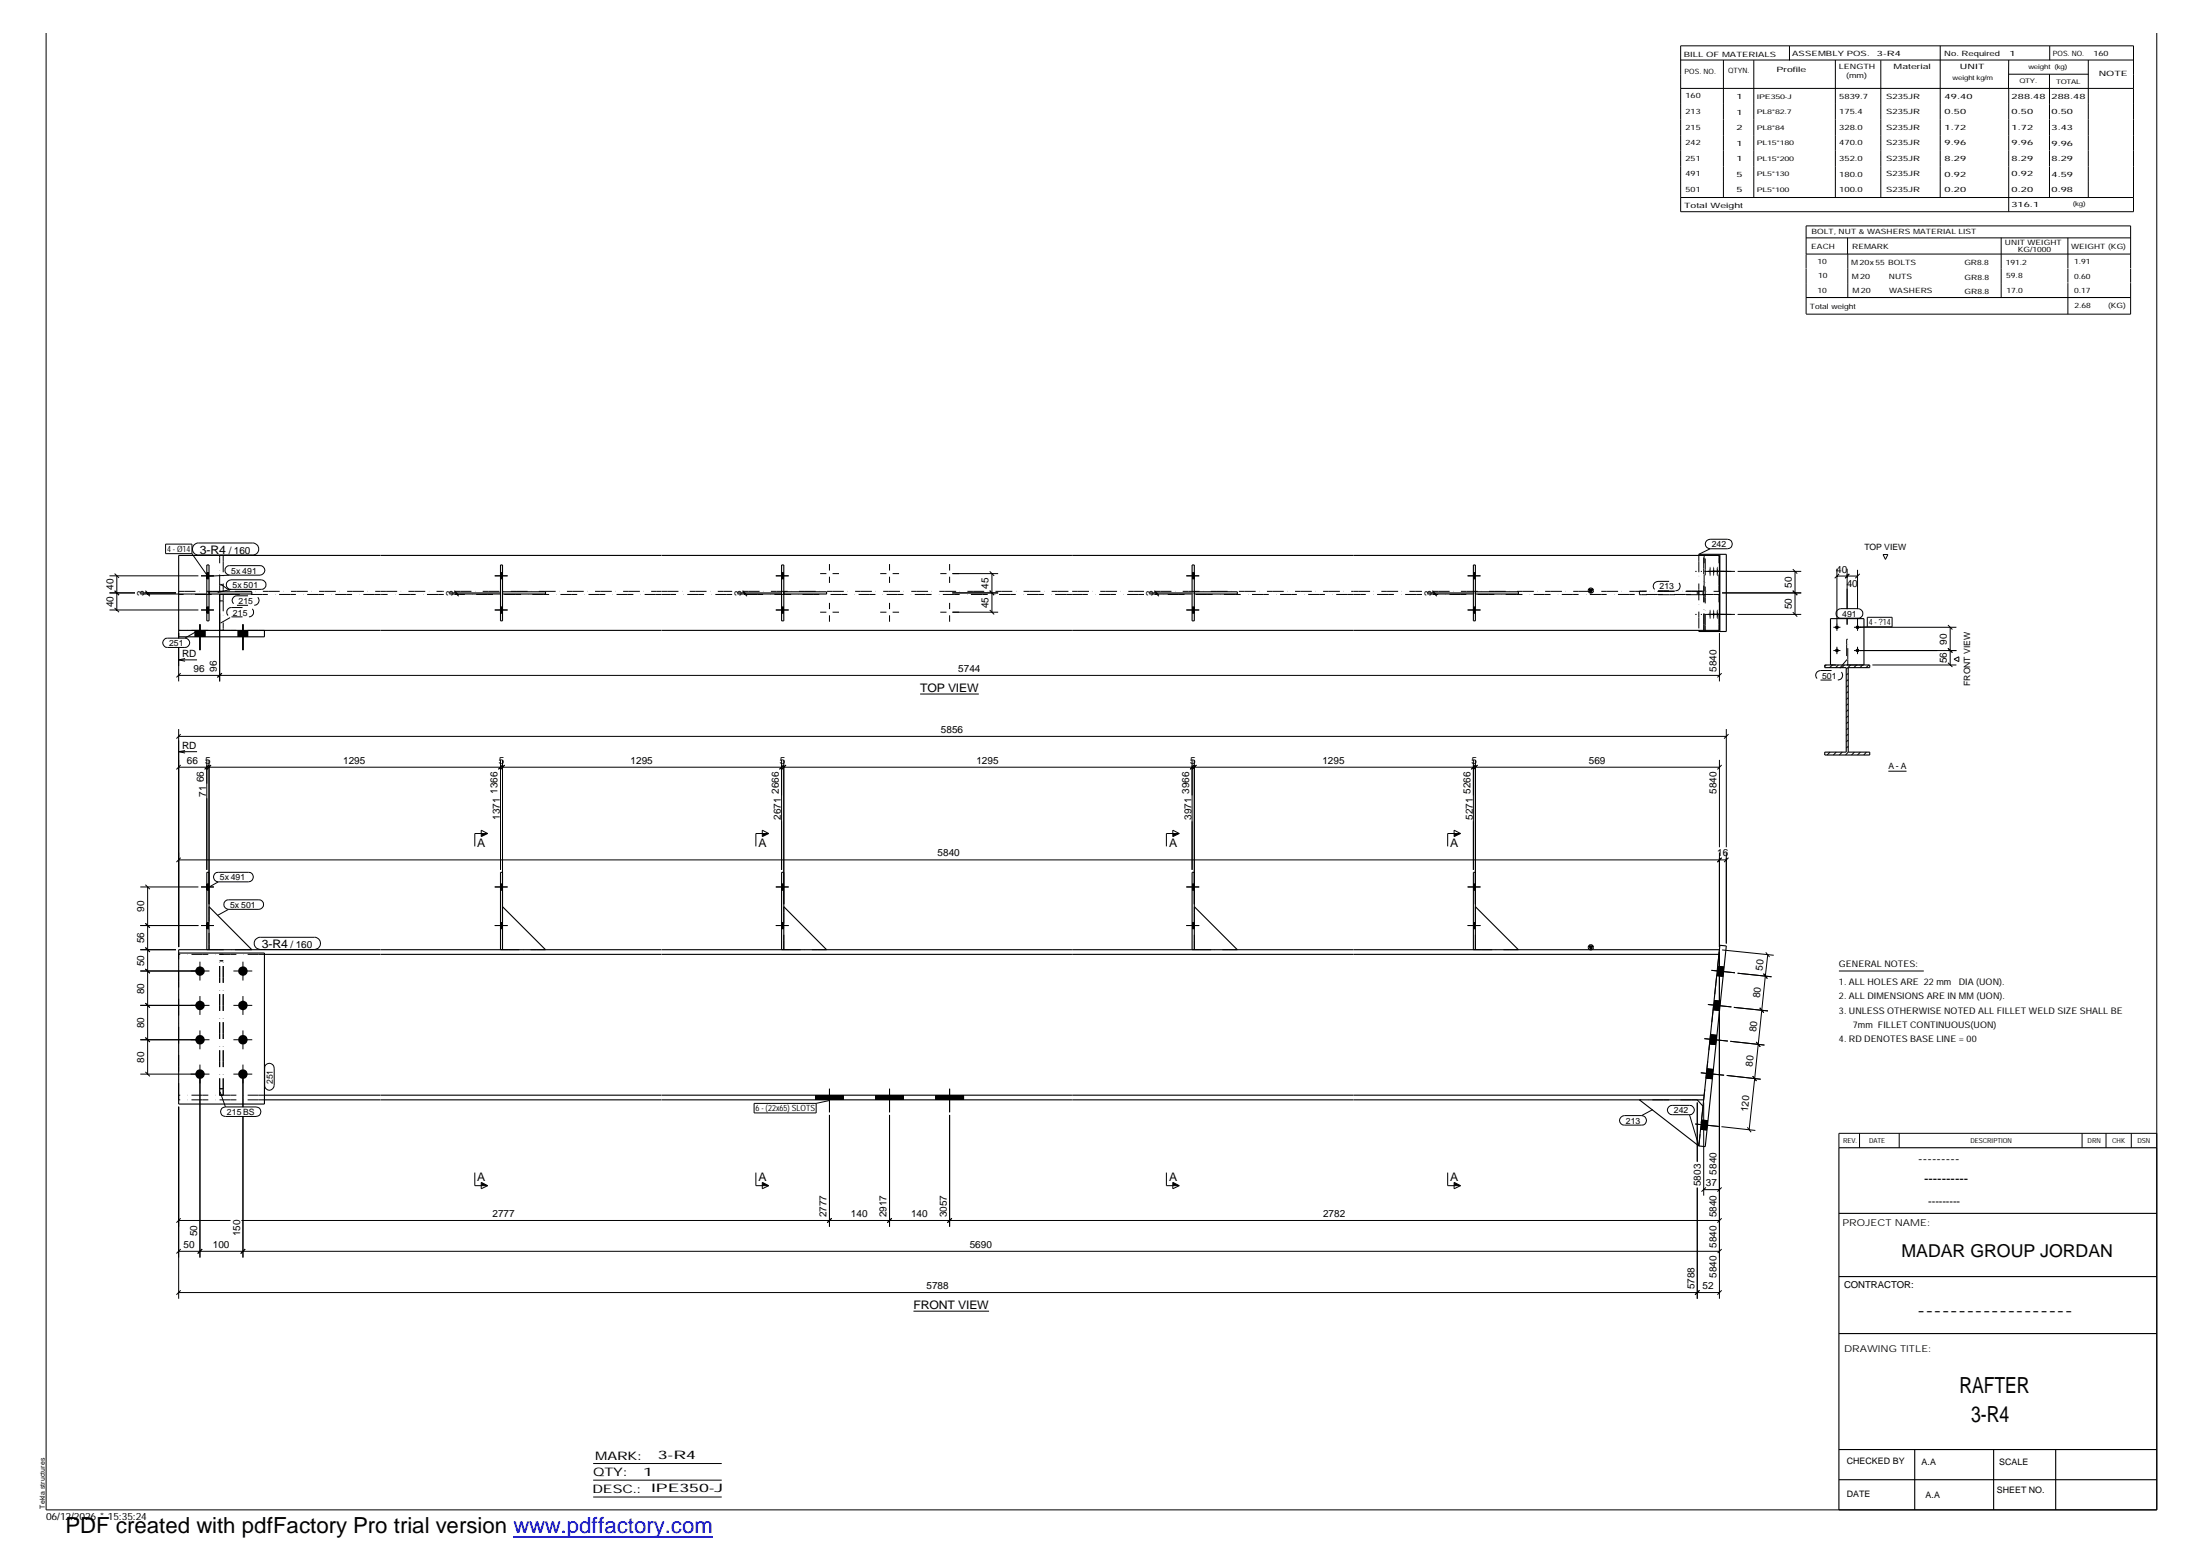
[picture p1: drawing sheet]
<svg xmlns="http://www.w3.org/2000/svg" width="420mm" height="297mm" viewBox="0 0 420 297" stroke-linecap="round" stroke-linejoin="round" font-family="sans-serif">
<g fill="none" stroke="#000" stroke-width=".19">
<path d="M321 8.7h86.5v31.7h-86.5zM321 11.5h86.5M321 16.9h86.5M329.1 11.5v26.2M334.9 11.5v26.2M341.8 8.8v2.7M350.5 11.5v26.2M359.2 11.5v26.2M370.5 8.7v29M383.6 11.5v5.4M383.6 14.2h15.3M383.6 16.9v23.5"/>
<path d="M391.4 14.2v23.5M391.5 8.8v2.7M398.8 11.5v26.2M411.9 6.3v281.9h-403.1v-281.9M321 37.7h86.5M344.9 48.5h62M344.9 45.4h62M344.9 56.8h62M352.8 45.4v3.1M352.9 48.5v8.3M382.2 45.4v11.4M394.9 45.4v5.8"/>
<path d="M394.9 51.3v2.7M394.9 54v6M406.9 51.2v-8.1h-62v16.8M406.9 51.3v2.7M406.9 54v6h-62M20.9 109.9h17M20.9 116.4h17M20.9 113.2h4.9M21.9 116.1l.8 .8M21.9 112.8l.8 .8M21.9 109.5l.8 .8M22.3 109.9v6.5"/>
<path d="M26.8 113.2h6.8M26.8 113.4h12.6M27.8 113l.8 .8M27.8 112.8l.8 .8M28.2 113.2v.2M31.6 103.9h5.1v1.8h-5.1zM36.7 105.7l2.9 4.2M37.1 104l.6-.3h10.6a1.14 1.14 0 0 1 1.1 1.1 1.14 1.14 0 0 1-1.1 1.1h-10.4a1.13 1.13 0 0 1-1.1-.7 1.13 1.13 0 0 1 .3-1.2zM38.2 119.2v4.9M38.4 109.9h2.5M38.4 116.4h2.5M39.5 109.3h.4"/>
<path d="M39.5 110.5h.4M39.5 115.9h.4M39.5 117h.4M42 113.4v16.7M43.2 108.2l.7-.2h5.8a.91 .91 0 0 1 .9 .9 .91 .91 0 0 1-.9 .9h-5.8a.92 .92 0 0 1-.9-.6 .92 .92 0 0 1 .2-1zM43.5 111l.6-.3h5.8a.91 .91 0 0 1 .9 .9 .91 .91 0 0 1-.9 .9h-5.8a.88 .88 0 0 1-.8-.5 .88 .88 0 0 1 .2-1zM43.9 109.8l-4.3 .2M44.1 112.5l-2.5 .6M46.4 119.2v4.9M85.8 113.2h9.7M85.8 113.4h9.7M86.8 113l.8 .8"/>
<path d="M86.8 112.8l.8 .8M87.2 113.2v.2M94.5 109.9h2.4M94.5 116.4h2.4M95.6 109.3h.4M95.6 110.5h.4M95.6 115.9h.4M95.6 117h.4M140.8 113.2h8.4M140.8 113.4h8.4M141.8 113l.9 .8M141.8 112.8l.9 .8"/>
<path d="M142.2 113.2v.2M148.2 109.9h2.4M148.2 116.4h2.4M149.3 109.3h.4M149.3 110.5h.4M149.3 115.9h.4M149.3 117h.4M156.6 109.5h1.2M156.6 116.9h1.2M158.4 107.7v1.2M158.4 110.1v1.2M158.4 115.1v1.2"/>
<path d="M158.4 117.5v1.2M159 109.5h1.2M159 116.9h1.2M168.1 109.5h1.2M168.1 116.9h1.2M169.9 107.7v1.2M169.9 110.1v1.2M169.9 115.1v1.2M169.9 117.5v1.2M170.5 109.5h1.2M170.5 116.9h1.2M179.6 109.5h1.2"/>
<path d="M179.6 116.9h1.2M181.4 107.7v1.2M181.4 110.1v1.2M181.4 115.1v1.2M181.4 117.5v1.2M181.9 109.5h8.7M181.9 116.9h8.7M181.9 113.2h8.7M189 116.4l.9 .9M189 112.8l.9 .8M189 109.1l.9 .8M189.4 109.5v7.4"/>
<path d="M219.5 113.2h8.1M219.5 113.4h8.1M220.5 113l.8 .8M220.5 112.8l.8 .8M220.9 113.2v.2M226.6 109.9h2.4M226.6 116.4h2.4M227.7 109.3h.4M227.7 110.5h.4M227.7 115.9h.4M227.7 117h.4M272.6 113.2h8.7"/>
<path d="M272.6 113.4h8.7M273.6 113l.8 .8M273.6 112.8l.8 .8M274 113.2v.2M280.3 109.9h2.4M280.3 116.4h2.4M281.4 109.3h.4M281.4 110.5h.4M281.4 115.9h.4M281.4 117h.4M325.5 117.3h5.8M325.5 109.1h5.8"/>
<path d="M326 103.2l.6-.3h3.3a.91 .91 0 0 1 .9 1 .91 .91 0 0 1-.9 .9h-3.3a.91 .91 0 0 1-.9-.6 .91 .91 0 0 1 .3-1zM326.6 104.8l-2.2 1M328.9 113.2h15.1M331.9 117.3h12.1M331.9 109.1h12.1M342.4 116.9l.8 .8M342.4 112.8l.8 .8M342.4 108.7l.8 .8M342.8 109.1v8.2M350.1 119.7h1.4M350.8 108.6v11.8M350.8 110h4"/>
<path d="M350.9 116.5l.6-.3h3.4a.91 .91 0 0 1 .9 .9 .91 .91 0 0 1-.9 .9h-3.4a.88 .88 0 0 1-.8-.5 .88 .88 0 0 1 .2-1zM351.2 109.5l-.8 .9M352.8 108.6v7.7M352.8 118v1.2M353.2 109.5l-.8 .9M354.1 119.7h19.5M354.8 108.8v7.5M354.8 118v2.4M355.2 109.5l-.9 .9M356.6 117.8h4.8v1.9h-4.8zM356.6 119.7h-1.8M359.6 105.9h1l-.5 .9z"/>
<path d="M372 119.3l.9 .9M372.4 119.7v7.2M31.4 122.1l.2-.2 .4-.1h3.3a.89 .89 0 0 1 .9 .9 .89 .89 0 0 1-.9 .9h-3.3a.88 .88 0 0 1-.8-.5 .88 .88 0 0 1 .2-1zM34.1 120.8v1.1M34.1 123.6v6.5M34.1 139.2v41.6M34.1 128.9h294.3M34.1 126l1.2 .2M34.1 126h3.5M34.5 128.5l-.8 .8M35.3 125.7l-1.2 .3M37.3 120.3v1.3"/>
<path d="M37.4 120.6l-2.1 1.2M39.1 120.3v1.3M42.4 128.5l-.9 .8M45.5 120.3v1.3M47.3 120.3v1.3M175.7 132.5h11.2M328.4 120.8v9.3M328.8 128.5l-.8 .8M329.7 139.2v22.5M348.8 126.9l-.3 .3M350 126.9l-.6 .6M350.1 124.2h1.4"/>
<path d="M350.8 123.5v1.4M351.1 126.9l-.5 .6M352.3 126.9l-.6 .6M353 139l-.4 .3M353 137.8l-.4 .4M353 136.7l-.4 .3M353 135.5l-.4 .4M353 134.4l-.4 .3M353 133.2l-.4 .3M353 132l-.4 .4M353 130.9l-.4 .3M353 129.7l-.4 .4"/>
<path d="M353 128.6l-.4 .3M353.4 126.9l-.8 .8M354.1 124.2h19.5M354.6 126.9l-.6 .6M354.8 123.5v1.4M355.7 126.9l-.5 .6M356.9 126.9l-.5 .6M357.6 126.9h16M372 126.5l.9 .8M372 123.8l.9 .8M373.2 125.8l.9-.4v.9zM34.1 140.6h295.6"/>
<path d="M34.1 146.5h294.3M34.1 143.5l1.2 .2M34.1 143.5h3.5M34.5 140.2l-.8 .8M34.5 146l-.8 .9M35.3 143.3l-1.2 .2M39.5 145.1v21M39.9 146l-.8 .9M39.9 145.1v27.5M40.3 146l-.8 .9 .8-.8M91.9 158.5l1.2 .6-1.2 .6zM93.1 159.1h-2.4v2.5"/>
<path d="M95.6 145.1v21M96 145.1v27.5M96 146l-.8 .9M96.4 146l-.8 .9 .8-.8M145.6 158.5l1.2 .6-1.2 .6zM146.8 159.1h-2.4v2.5M149.3 145.1v21M149.7 146l-.9 .9M149.7 145.1v27.5M150.1 146l-.8 .9M224 158.5l1.2 .6-1.2 .6zM225.2 159.1h-2.4v2.5"/>
<path d="M227.7 145.1v21M228 146.1l-.7 .8M228.1 146l-.8 .8M228.1 145.1v27.5M228.5 146l-.8 .9M277.7 158.5l1.2 .6-1.2 .6zM278.9 159.1h-2.4v2.5M281.4 145.1v21M281.8 145.1v27.5M281.8 146l-.8 .9M282.2 146l-.8 .9 .8-.8M328.4 145.1v16.6"/>
<path d="M328.8 146l-.8 .9M330.1 140.2l-.8 .8M349.5 143.6l-.5 .5M350.7 143.6l-.6 .5M351.8 143.6l-.5 .5M353 143.6l-.5 .5M353 142.5l-.4 .3M353 141.3l-.4 .3M353 140.2l-.4 .3M354.2 143.6l-.6 .5M355.3 143.6l-.5 .5M356.4 143.6l-.5 .5"/>
<path d="M360.6 147.2h3.5M26.8 176.7h11.1M26.8 169.3h11.1M27.8 176.3l.8 .8M27.8 168.9l.8 .8M28.2 169.3v35.7M34.1 164.2h295.6M34.5 163.7l-.8 .9M38.4 176.7h2.5M38.4 169.3h2.5M39.5 176.1h.4M39.5 177.3h.4"/>
<path d="M39.5 168.8h.4M39.5 169.9h.4M41 166.8l.7-.3h5.8a.91 .91 0 0 1 .9 .9 .91 .91 0 0 1-.9 .9h-5.8a.94 .94 0 0 1-.8-.5 .94 .94 0 0 1 .1-1zM41.7 168.3l-2.1 1.2M43 172l.6-.2h5.8a.91 .91 0 0 1 .9 .9 .91 .91 0 0 1-.9 .9h-5.8a.92 .92 0 0 1-.8-.6 .92 .92 0 0 1 .2-1zM43.6 173.6l-2 1.1M48.7 179.4l.8-.5h10.6a1.16 1.16 0 0 1 1.1 1.2 1.16 1.16 0 0 1-1.1 1.2h-10.4a1.19 1.19 0 0 1-1-1.9zM94.5 176.7h2.4M94.5 169.3h2.4M95.6 176.1h.4M95.6 177.3h.4M95.6 168.8h.4"/>
<path d="M95.6 169.9h.4M148.2 176.7h2.4M148.2 169.3h2.4M149.3 176.1h.4M149.3 177.3h.4M149.3 168.8h.4M149.3 169.9h.4M226.6 176.7h2.4M226.6 169.3h2.4M227.7 176.1h.4M227.7 177.3h.4M227.7 168.8h.4"/>
<path d="M227.7 169.9h.4M280.3 176.7h2.4M280.3 169.3h2.4M281.4 176.1h.4M281.4 177.3h.4M281.4 168.8h.4M281.4 169.9h.4M328.4 162.8v18M328.8 163.7l-.8 .9 .8-.8M329.7 162.8v17.3M330.1 163.7l-.8 .9M26.8 185.4h13.2"/>
<path d="M26.8 191.9h13.2M26.8 198.5h13.2M26.8 181.3h6.8M27.8 180.9l.8 .8M27.8 198.1l.8 .8M27.8 191.5l.8 .8M27.8 185l.8 .8M38.2 183.6v3.6M38.2 190.1v3.6M38.2 196.7v3.6M44.6 185.4h3.6M44.6 191.9h3.6"/>
<path d="M44.6 198.5h3.6M46.4 183.6v3.6M46.4 190.1v3.6M46.4 196.7v3.6M325.5 198.3l4.5 .4M326.2 191.8l4.5 .4M326.5 199.3l1.2 .1M326.7 197.5l1.2 .1M326.9 185.2l4.4 .5M327.2 192.8l1.2 .1M327.4 191l1.2 .1M327.9 186.3l1.2 .1"/>
<path d="M328.1 184.5l1.2 .1M328.4 181.8v66.1M328.9 181.3l9.9 1.1M330.5 198.8l6.5 .7M331.1 192.3l6.6 .7M331.9 185.8l6.4 .7M335.4 198.9l.8 .9M336.1 192.4l.7 .9M336.8 185.9l.7 .9M337.2 181.8l.7 .9M337.6 182.3l-3.5 33.4M351.2 185.4h16.2"/>
<path d="M26.8 205h13.2M27.8 204.6l.8 .9M34.1 211.3v36.6M38.2 203.2v36.9M42 208.4l1.1 2.9M42.4 211.6l.7-.3h5.8a.91 .91 0 0 1 .9 .9 .91 .91 0 0 1-.9 .9h-5.8a.93 .93 0 0 1-.9-.5 .93 .93 0 0 1 .2-1zM44.6 205h3.6M46.4 203.2v8.2M46.4 213.1v27M50.8 203.2a.94 .94 0 0 1 1-.1 .94 .94 0 0 1 .6 .8v3.3a.91 .91 0 0 1-.9 .9 .91 .91 0 0 1-1-.9v-3.3zM144 210.6h11.9v1.9h-11.9zM155.7 209.1v.9"/>
<path d="M158.4 207.8v4.5M158.4 212.8v21.4M158.4 210.1l-2.5 .5M161.1 209.1v.9M167.2 209.1v.9M169.9 207.8v4.5M169.9 212.8v21.4M172.6 209.1v.9M178.7 209.1v.9M181.4 207.8v4.5M181.4 212.8v21.4M184 209.1v.9"/>
<path d="M309.6 213.3l.6-.3h3.3a.91 .91 0 0 1 1 .9 .91 .91 0 0 1-1 .9h-3.3a.88 .88 0 0 1-.8-.6 .88 .88 0 0 1 .2-.9zM315.6 211.8l-2.1 1.2M318.7 211.3l.7-.3h3.3a.89 .89 0 0 1 .9 .9 .89 .89 0 0 1-.9 .9h-3.3a.88 .88 0 0 1-.9-.5 .88 .88 0 0 1 .2-1zM322.7 212.8l1.7 6M323.8 214.6l4.5 .4M324.1 210.5v11.3M324.8 215.6l1.2 .1M324.8 204.8l4.5 .5M325 213.8l1.2 .1M325.4 210.5v17.7M325.8 205.8l1.2 .1M326 204l1.2 .2"/>
<path d="M328.8 215.1l6.4 .7M329.8 205.3l6.5 .7M333.7 215.2l.7 .9M334.7 205.4l.7 1M355.1 216.4v2.7M362.7 216.4v2.7M397.6 216.4v2.7M402.2 216.4v2.7M407 216.4v2.7M411.9 216.4h-60.7v2.7M34.1 238.9h294.3M34.1 233h9.9"/>
<path d="M34.5 238.4l-.8 .9M34.5 232.6l-.8 .8M38.6 238.4l-.8 .9M46.1 233h282.3M46.8 238.4l-.8 .9M90.7 223.8v2.5h2.4M91.9 225.7l1.2 .6-1.2 .6zM144.4 223.8v2.5h2.4M145.6 225.7l1.2 .6-1.2 .6zM158.8 232.6l-.8 .8M170.3 232.6l-.8 .8M181.8 232.6l-.9 .8"/>
<path d="M222.8 223.8v2.5h2.4M224 225.7l1.2 .6-1.2 .6zM276.5 223.8v2.5h2.4M277.7 225.7l1.2 .6-1.2 .6zM324.1 226.7v21.2M325.4 227.1h3M325.8 226.7l-.8 .8M328.8 226.7l-.8 .8M328.8 238.4l-.8 .8M328.8 232.6l-.8 .8M34.1 246.7h294.3M34.5 246.3l-.8 .9"/>
<path d="M174.5 250.3h14.4M324.6 246.3l-.9 .9M328.8 246.3l-.8 .9M113.3 279.4h24.5M113.3 282.6h24.5M113.3 285.8h24.5"/>
</g>
<g fill="#000">
<path d="M303.4 112.5h.8l-.4 .7zM91.9 159.1h1.2l-1.2 .6zM145.6 159.1h1.2l-1.2 .6zM224 159.1h1.2l-1.2 .6zM277.7 159.1h1.2l-1.2 .6zM303.4 180.6h.8l-.4 .7zM91.9 225.7l1.2 .6h-1.2zM145.6 225.7l1.2 .6h-1.2zM224 225.7l1.2 .6h-1.2zM277.7 225.7l1.2 .6h-1.2z"/>
<path d="M39.5 109.3h.4v1.2h-.4z" fill-rule="evenodd"/>
<path d="M39.5 109.3h.4v1.2h-.4z" fill-rule="evenodd"/>
<path d="M39.5 115.9h.4v1.1h-.4z" fill-rule="evenodd"/>
<path d="M39.5 115.9h.4v1.1h-.4z" fill-rule="evenodd"/>
<path d="M95.6 109.3h.4v1.2h-.4z" fill-rule="evenodd"/>
<path d="M95.6 109.3h.4v1.2h-.4z" fill-rule="evenodd"/>
<path d="M95.6 115.9h.4v1.1h-.4z" fill-rule="evenodd"/>
<path d="M95.6 115.9h.4v1.1h-.4z" fill-rule="evenodd"/>
<path d="M149.3 109.3h.4v1.2h-.4z" fill-rule="evenodd"/>
<path d="M149.3 109.3h.4v1.2h-.4z" fill-rule="evenodd"/>
<path d="M149.3 115.9h.4v1.1h-.4z" fill-rule="evenodd"/>
<path d="M149.3 115.9h.4v1.1h-.4z" fill-rule="evenodd"/>
<path d="M227.7 109.3h.4v1.2h-.4z" fill-rule="evenodd"/>
<path d="M227.7 109.3h.4v1.2h-.4z" fill-rule="evenodd"/>
<path d="M227.7 115.9h.4v1.1h-.4z" fill-rule="evenodd"/>
<path d="M227.7 115.9h.4v1.1h-.4z" fill-rule="evenodd"/>
<path d="M281.4 109.3h.4v1.2h-.4z" fill-rule="evenodd"/>
<path d="M281.4 109.3h.4v1.2h-.4z" fill-rule="evenodd"/>
<path d="M281.4 115.9h.4v1.1h-.4z" fill-rule="evenodd"/>
<path d="M281.4 115.9h.4v1.1h-.4z" fill-rule="evenodd"/>
<path d="M326.6 116.4l.1 .3-.1 1.5-.1-.6z" fill-rule="evenodd"/>
<path d="M326.6 108.2l.1 .2-.1 1.6-.1-.6z" fill-rule="evenodd"/>
<path d="M327.3 116.4l.1 .7-.1 1.1a1.71 1.71 0 0 1-.1-1.5z" fill-rule="evenodd"/>
<path d="M327.3 108.2l.1 .7-.1 1.1-.1-.8z" fill-rule="evenodd"/>
<path d="M328 116.4l.1 .6-.1 1.2-.1-.3z" fill-rule="evenodd"/>
<path d="M328 108.2l.1 .5-.1 1.3z" fill-rule="evenodd"/>
<path d="M37.3 120.3h1.8v1.3h-1.8z" fill-rule="evenodd"/>
<path d="M37.3 120.3h1.8v1.3h-1.8z" fill-rule="evenodd"/>
<path d="M37.3 120.3h1.8v1.3h-1.8z" fill-rule="evenodd"/>
<path d="M37.3 120.3h1.8v1.3h-1.8z" fill-rule="evenodd"/>
<path d="M45.5 120.3h1.8v1.3h-1.8z" fill-rule="evenodd"/>
<path d="M45.5 120.3h1.8v1.3h-1.8z" fill-rule="evenodd"/>
<path d="M45.5 120.3h1.8v1.3h-1.8z" fill-rule="evenodd"/>
<path d="M45.5 120.3h1.8v1.3h-1.8z" fill-rule="evenodd"/>
<path d="M350.5 124l.4-.1 .3 .1v.3l-.5 .2-.2-.2z" fill-rule="evenodd"/>
<path d="M354.4 124a.36 .36 0 0 1 .6-.1 .36 .36 0 0 1 0 .5 .36 .36 0 0 1-.6-.1z" fill-rule="evenodd"/>
<path d="M39.5 176.1h.4v1.2h-.4z" fill-rule="evenodd"/>
<path d="M39.5 168.8h.4v1.1h-.4z" fill-rule="evenodd"/>
<path d="M39.5 176.1h.4v1.2h-.4z" fill-rule="evenodd"/>
<path d="M39.5 168.8h.4v1.1h-.4z" fill-rule="evenodd"/>
<path d="M95.6 176.1h.4v1.2h-.4z" fill-rule="evenodd"/>
<path d="M95.6 168.8h.4v1.1h-.4z" fill-rule="evenodd"/>
<path d="M95.6 176.1h.4v1.2h-.4z" fill-rule="evenodd"/>
<path d="M95.6 168.8h.4v1.1h-.4z" fill-rule="evenodd"/>
<path d="M149.3 176.1h.4v1.2h-.4z" fill-rule="evenodd"/>
<path d="M149.3 168.8h.4v1.1h-.4z" fill-rule="evenodd"/>
<path d="M149.3 176.1h.4v1.2h-.4z" fill-rule="evenodd"/>
<path d="M149.3 168.8h.4v1.1h-.4z" fill-rule="evenodd"/>
<path d="M227.7 176.1h.4v1.2h-.4z" fill-rule="evenodd"/>
<path d="M227.7 168.8h.4v1.1h-.4z" fill-rule="evenodd"/>
<path d="M227.7 176.1h.4v1.2h-.4z" fill-rule="evenodd"/>
<path d="M227.7 168.8h.4v1.1h-.4z" fill-rule="evenodd"/>
<path d="M281.4 176.1h.4v1.2h-.4z" fill-rule="evenodd"/>
<path d="M281.4 168.8h.4v1.1h-.4z" fill-rule="evenodd"/>
<path d="M281.4 176.1h.4v1.2h-.4z" fill-rule="evenodd"/>
<path d="M281.4 168.8h.4v1.1h-.4z" fill-rule="evenodd"/>
<path d="M326.7 197.5l1.2 .1-.2 1.8-1.2-.1z" fill-rule="evenodd"/>
<path d="M326.7 197.5l1.2 .1-.2 1.8-1.2-.1z" fill-rule="evenodd"/>
<path d="M327.4 191l1.2 .1-.2 1.8-1.2-.1z" fill-rule="evenodd"/>
<path d="M327.4 191l1.2 .1-.2 1.8-1.2-.1z" fill-rule="evenodd"/>
<path d="M328.1 184.5l1.2 .1-.2 1.8-1.2-.1z" fill-rule="evenodd"/>
<path d="M328.1 184.5l1.2 .1-.2 1.8-1.2-.1z" fill-rule="evenodd"/>
<path d="M155.7 209.1h5.4v.9h-5.4z" fill-rule="evenodd"/>
<path d="M155.7 209.1h5.4v.9h-5.4z" fill-rule="evenodd"/>
<path d="M167.2 209.1h5.4v.9h-5.4z" fill-rule="evenodd"/>
<path d="M167.2 209.1h5.4v.9h-5.4z" fill-rule="evenodd"/>
<path d="M178.7 209.1h5.3v.9h-5.3z" fill-rule="evenodd"/>
<path d="M178.7 209.1h5.3v.9h-5.3z" fill-rule="evenodd"/>
<path d="M325 213.8l1.2 .1-.2 1.8-1.2-.1z" fill-rule="evenodd"/>
<path d="M325 213.8l1.2 .1-.2 1.8-1.2-.1z" fill-rule="evenodd"/>
<path d="M326 204l1.2 .2-.2 1.7-1.2-.1z" fill-rule="evenodd"/>
<path d="M326 204l1.2 .2-.2 1.7-1.2-.1z" fill-rule="evenodd"/>
<circle cx="350.8" cy="119.8" r=".35"/>
<circle cx="354.7" cy="119.8" r=".35"/>
<circle cx="38.2" cy="185.4" r=".89"/>
<circle cx="38.2" cy="198.5" r=".89"/>
<circle cx="38.2" cy="191.9" r=".9"/>
<circle cx="46.4" cy="185.4" r=".9"/>
<circle cx="46.4" cy="191.9" r=".9"/>
<circle cx="46.4" cy="198.5" r=".91"/>
<circle cx="38.2" cy="205.1" r=".89"/>
<circle cx="46.4" cy="205.1" r=".91"/>
</g>
<g fill="none" stroke="#000" stroke-width=".21">
<path d="M39.5 107.9h.4v10.6h-.4zM39.9 113h8.2v.4h-8.2M95.6 107.9h.4v10.6h-.4zM96 113h8.2v.4h-8.2M149.3 107.9h.4v10.6h-.4zM149.7 113h8.2v.4h-8.2M227.7 107.9h.4v10.6h-.4zM228.1 113h8.2v.4h-8.2M281.4 107.9h.4v10.6h-.4zM281.8 113h8.2v.4h-8.2M303.4 112.5h.8l-.4 .7zM324.4 106v-.2h5.3v14.8h-5.3v-.3"/>
<path d="M328.5 105.8v14.8M34.1 120.3h294.3v-14.3h-294.3v15.6h16.4v-1.3M348.5 126.9h8.6v.6h-4.1v16.1h4.1v.5h-8.6v-.5h4.1v-16.1h-4.1zM349.6 126.9v-8.8h6.4v8.8M39.9 173.1l8.2 8.2M96 173.1l8.2 8.2M149.7 173.1l8.2 8.2M228.1 173.1l8.2 8.2M281.8 173.1l8.2 8.2M39.5 181.3v-14.8h.4v14.8M50.5 182.2h277.8M95.6 181.3v-14.8h.4v14.8"/>
<path d="M149.3 181.3v-14.8h.4v14.8M227.7 181.3v-14.8h.4v14.8M281.4 181.3v-14.8h.4v14.8M303.4 180.6h.8l-.4 .7zM328.4 181.3h-294.3v29.5h16.4v-28.9h-16.4M328.5 180.5l1.2 .1-4 38.3-1.3-.1zM50.5 210h274.9M50.5 209.1h275M313.1 210l11.3 8.8M324.1 210l1.1 1.2M351.2 219.1h60.7v69.1h-60.7zM351.2 231.6h60.7"/>
<path d="M351.2 254.6h60.7M351.2 243.7h60.7M351.2 276.7h60.7M365.7 276.7v11.5M380.7 276.7v11.5M392.6 276.7v11.5M351.2 282.5h60.7"/>
<circle cx="303.8" cy="112.7" r=".49"/>
<circle cx="303.8" cy="180.8" r=".49"/>
</g>
<g fill="none" stroke="#000" stroke-width=".19" stroke-dasharray="1.1 0 2.1 .7 0 1.4" stroke-linecap="butt">
<path d="M34.1 112.9h38.5M39.9 113.4v-.4M42 113.5h.6M42 112.9v-6.9M42 106h.6M42.6 114.7h-.6M42.6 113.5v6.8M42.6 106v6.9M42.6 112.9h-.6M42.6 111.7h-.6M72.6 113.5h-38.5M72.6 112.9h12.2"/>
<path d="M84.8 113.5h-12.2M86.8 112.9h39.5M96 113.4v-.4M126.3 113.5h-39.5M126.4 112.9h13.4M139.8 113.5h-13.4M141.9 112.9h62.8M149.7 113.4v-.4M204.7 113.5h-62.8M204.8 112.9h13.7M218.5 113.5h-13.7M220.5 112.9h37.9"/>
<path d="M228.1 113.4v-.4M258.4 113.5h-37.9M258.4 112.9h13.2M271.6 113.5h-13.2M273.6 112.9h54.7M281.8 113.4v-.4M313.1 112.8v.7M324.1 113.5v-.7M324.4 106v14.3M324.4 113.5v-.7M325.2 113.5h-12.1M325.2 113.5v-.7"/>
<path d="M325.2 112.8h-12.1M325.5 112.9v-6.9M328.3 113.5h-54.7M328.3 112.9v-6.9M42 120.3v-6.8M42.6 120.3h-.6M50.5 120.3h-16.4M325.4 120.3v-14.3M325.5 120.3v-6.8M325.7 120.6v-14.8M328.3 120.3v-6.8M352.7 122v4.9"/>
<path d="M352.7 126.9h.2M352.9 122h-.2M352.9 126.9v-4.9M356 126.9h-6.4M96 173.1v8.2M149.7 173.1v8.2M228.1 173.1v8.2M281.8 173.1v8.2M39.9 181.3v-8.2M39.9 181.3h-.4M42 182.2h.6M42.6 182.2h-.6"/>
<path d="M42.6 183.4h-.6M48.1 181.3h-8.2M50.5 182.2h-16.4M96 181.3h8.2M96 181.3h-.4M149.7 181.3h8.2M149.7 181.3h-.4M228.1 181.3h8.2M228.1 181.3h-.4M281.8 181.3h8.2M281.8 181.3h-.4M328.4 181.3l-3 28.7"/>
<path d="M34.1 210v-28.1M42 209.1v-26.9M42 207.8h.6M42 209.1h.6M42.6 209.1v-26.9M42.6 209.1h-.6M50.5 210h-16.4M50.5 209.1h-16.4M324.1 210h-11M325.2 211.2l-.8 7.6"/>
</g>
<g fill="none" stroke="#000" stroke-width=".19" stroke-dasharray="2.1 2.1" stroke-linecap="butt">
<path d="M42.1 111.5l3.2 2.2M42.1 118.9l2.1-1.1M44.2 117.8h3.3M44.2 116h3.3M44.2 116a.89 .89 0 0 0-.9 .9 .89 .89 0 0 0 .9 .9M45.3 115.6h3.3M45.3 113.7h3.3M45.3 113.7a.91 .91 0 0 0-1 .9 .91 .91 0 0 0 1 1M47.5 117.8a.89 .89 0 0 0 .9-.9 .89 .89 0 0 0-.9-.9M48.6 115.6a.91 .91 0 0 0 .9-1 .91 .91 0 0 0-.9-.9M316.7 112.8h3.3M316.7 111h3.3"/>
<path d="M316.7 111a.91 .91 0 0 0-1 .9 .91 .91 0 0 0 1 .9M320 112.8a.91 .91 0 0 0 .9-.9 .91 .91 0 0 0-.9-.9M328.3 117.3h-4.5M328.3 109.1h-4.5M329.3 117.3h-4.5M329.3 109.1h-4.5M347.7 129.8h3.3M347.7 128h3.3M347.7 128a.91 .91 0 0 0-.9 .9 .91 .91 0 0 0 .9 .9M351 129.8a.91 .91 0 0 0 .9-.9 .91 .91 0 0 0-.9-.9M352.7 125.9l-1.7 2.1"/>
</g>
<path d="M98 293.3h38.2" fill="none" stroke="#00f" stroke-width=".3"/>
<g font-size="4.2">
<text x="374.2" y="265.9">RAFTER</text>
<text x="376.5" y="271.4">3-R4</text>
<text x="12.5" y="292.7">PDF created with pdfFactory Pro trial version www.pdffactory.com</text>
</g>
<text font-size="3.4" x="363.1" y="239.9">MADAR GROUP JORDAN</text>
<g font-size="2.5">
<text x="366.3" y="222.1">---------</text>
<text x="367.5" y="225.9">----------</text>
<text x="366.1" y="250.9">-------------------</text>
</g>
<g font-size="2.2">
<text x="38.2" y="105.7">3-R4</text>
<text x="175.7" y="132.1">TOP VIEW</text>
<text x="91.1" y="161.7">A</text>
<text x="144.9" y="161.7">A</text>
<text x="223.3" y="161.7">A</text>
<text x="276.9" y="161.7">A</text>
<text x="50" y="181">3-R4</text>
<text x="91.1" y="225.5">A</text>
<text x="144.9" y="225.5">A</text>
<text x="223.3" y="225.5">A</text>
<text x="276.9" y="225.5">A</text>
<text x="174.5" y="249.9">FRONT VIEW</text>
<text x="113.3" y="281.8">QTY:</text>
<text x="113.7" y="278.6">MARK:</text>
<text x="122.9" y="281.8">1</text>
<text x="125.6" y="278.6">3-R4</text>
<text x="113.2" y="285">DESC.:</text>
<text x="124.3" y="284.9">IPE350-J</text>
</g>
<text font-size="2.1" x="368.3" y="230.1">---------</text>
<g font-size="1.9">
<text x="43.7" y="105.7">/ 160</text>
<text x="21.7" y="112.6" transform="rotate(-90 21.7 112.6)">40</text>
<text x="27.6" y="113.8" transform="rotate(-90 27.6 113.8)">3</text>
<text x="86.6" y="113.8" transform="rotate(-90 86.6 113.8)">3</text>
<text x="141.6" y="113.8" transform="rotate(-90 141.6 113.8)">3</text>
<text x="188.8" y="112.4" transform="rotate(-90 188.8 112.4)">45</text>
<text x="220.3" y="113.8" transform="rotate(-90 220.3 113.8)">3</text>
<text x="273.4" y="113.8" transform="rotate(-90 273.4 113.8)">3</text>
<text x="342.2" y="112.2" transform="rotate(-90 342.2 112.2)">50</text>
<text x="350.7" y="109.3">40</text>
<text x="352.7" y="112.1">40</text>
<text x="21.7" y="115.9" transform="rotate(-90 21.7 115.9)">40</text>
<text x="188.8" y="116.1" transform="rotate(-90 188.8 116.1)">45</text>
<text x="342.2" y="116.3" transform="rotate(-90 342.2 116.3)">50</text>
<text x="34.8" y="125.4">RD</text>
<text x="371.8" y="123" transform="rotate(-90 371.8 123)">90</text>
<text x="37" y="128.3">96</text>
<text x="41.4" y="128.3" transform="rotate(-90 41.4 128.3)">96</text>
<text x="183" y="128.3">5744</text>
<text x="327.8" y="128.3" transform="rotate(-90 327.8 128.3)">5840</text>
<text x="371.8" y="126.6" transform="rotate(-90 371.8 126.6)">56</text>
<text x="34.8" y="142.9">RD</text>
<text x="179.7" y="139.9">5856</text>
<text x="35.7" y="145.8">66</text>
<text x="38.9" y="149.3" transform="rotate(-90 38.9 149.3)">66</text>
<text x="39.2" y="145.8">5</text>
<text x="65.5" y="145.8">1295</text>
<text x="95.2" y="145.8">5</text>
<text x="120.4" y="145.8">1295</text>
<text x="148.9" y="145.8">5</text>
<text x="186.5" y="145.8">1295</text>
<text x="227.3" y="145.8">5</text>
<text x="252.6" y="145.8">1295</text>
<text x="281.1" y="145.8">5</text>
<text x="303.4" y="145.8">569</text>
<text x="39.4" y="152.1" transform="rotate(-90 39.4 152.1)">71</text>
<text x="95" y="151.5" transform="rotate(-90 95 151.5)">1366</text>
<text x="148.7" y="151.5" transform="rotate(-90 148.7 151.5)">2666</text>
<text x="227.1" y="151.5" transform="rotate(-90 227.1 151.5)">3966</text>
<text x="280.8" y="151.5" transform="rotate(-90 280.8 151.5)">5266</text>
<text x="327.8" y="151.5" transform="rotate(-90 327.8 151.5)">5840</text>
<text x="95.5" y="156.5" transform="rotate(-90 95.5 156.5)">1371</text>
<text x="149.1" y="156.5" transform="rotate(-90 149.1 156.5)">2671</text>
<text x="227.5" y="156.5" transform="rotate(-90 227.5 156.5)">3971</text>
<text x="281.3" y="156.5" transform="rotate(-90 281.3 156.5)">5271</text>
<text x="179.1" y="163.5">5840</text>
<text x="328" y="163.5">16</text>
<text x="27.6" y="174.1" transform="rotate(-90 27.6 174.1)">90</text>
<text x="27.6" y="184.4" transform="rotate(-90 27.6 184.4)">50</text>
<text x="27.6" y="180.1" transform="rotate(-90 27.6 180.1)">56</text>
<text x="55.5" y="181">/ 160</text>
<text x="336.6" y="185.3" transform="rotate(-84 336.6 185.3)">50</text>
<text x="27.6" y="189.8" transform="rotate(-90 27.6 189.8)">80</text>
<text x="336.1" y="190.6" transform="rotate(-84 336.1 190.6)">80</text>
<text x="27.6" y="196.3" transform="rotate(-90 27.6 196.3)">80</text>
<text x="335.4" y="197.1" transform="rotate(-84 335.4 197.1)">80</text>
<text x="27.6" y="202.8" transform="rotate(-90 27.6 202.8)">80</text>
<text x="334.7" y="203.6" transform="rotate(-84 334.7 203.6)">80</text>
<text x="333.8" y="212.3" transform="rotate(-84 333.8 212.3)">120</text>
<text x="324.8" y="226.4" transform="rotate(-90 324.8 226.4)">5803</text>
<text x="325.8" y="226.4">37</text>
<text x="327.8" y="224.2" transform="rotate(-90 327.8 224.2)">5840</text>
<text x="94.1" y="232.3">2777</text>
<text x="157.9" y="232.4" transform="rotate(-90 157.9 232.4)">2777</text>
<text x="162.5" y="232.3">140</text>
<text x="169.3" y="232.4" transform="rotate(-90 169.3 232.4)">2917</text>
<text x="174" y="232.3">140</text>
<text x="180.8" y="232.4" transform="rotate(-90 180.8 232.4)">3057</text>
<text x="252.7" y="232.3">2782</text>
<text x="327.8" y="232.4" transform="rotate(-90 327.8 232.4)">5840</text>
<text x="35.1" y="238.2">50</text>
<text x="37.6" y="236" transform="rotate(-90 37.6 236)">50</text>
<text x="40.6" y="238.2">100</text>
<text x="45.8" y="236" transform="rotate(-90 45.8 236)">150</text>
<text x="185.2" y="238.2">5690</text>
<text x="327.8" y="238.2" transform="rotate(-90 327.8 238.2)">5840</text>
<text x="327.8" y="243.9" transform="rotate(-90 327.8 243.9)">5840</text>
<text x="177" y="246.1">5788</text>
<text x="323.6" y="246.1" transform="rotate(-90 323.6 246.1)">5788</text>
<text x="325.2" y="246.1">52</text>
<text x="8.8" y="290.2">06/12/2026 * 15:35:24</text>
</g>
<g font-size="1.8">
<text x="351.9" y="234.1">PROJECT NAME:</text>
<text x="352.2" y="245.8">CONTRACTOR:</text>
<text x="352.2" y="258.1">DRAWING TITLE:</text>
</g>
<g font-size="1.7">
<text x="31.9" y="105.4">4 - Ø14</text>
<text x="326.9" y="104.5">242</text>
<text x="356.1" y="105">TOP VIEW</text>
<text x="44.2" y="109.5">5x 491</text>
<text x="44.4" y="112.2">5x 501</text>
<text x="316.9" y="112.5">213</text>
<text x="44.5" y="117.5">215</text>
<text x="45.6" y="115.3">215</text>
<text x="351.8" y="117.7">491</text>
<text x="356.9" y="119.4">4 - ?14</text>
<text x="32.3" y="123.3">251</text>
<text x="348" y="129.5">501</text>
<text x="376.3" y="131" transform="rotate(-90 376.3 131)">FRONT VIEW</text>
<text x="360.6" y="146.8">A - A</text>
<text x="42" y="168">5x 491</text>
<text x="43.9" y="173.3">5x 501</text>
<text x="351.2" y="184.6">GENERAL NOTES:</text>
<text x="351.2" y="190.8">2. ALL DIMENSIONS ARE IN MM (UON).</text>
<text x="351.2" y="188.1">1. ALL HOLES ARE 22 mm</text>
<text x="374.1" y="188.1">DIA (UON).</text>
<text x="351.2" y="193.5">3. UNLESS OTHERWISE NOTED ALL FILLET WELD SIZE SHALL BE</text>
<text x="353.9" y="196.2">7mm FILLET CONTINUOUS(UON)</text>
<text x="351.2" y="198.9">4. RD DENOTES BASE LINE = 00</text>
<text x="52.1" y="206.9" transform="rotate(-90 52.1 206.9)">251</text>
<text x="43.3" y="212.8">215 BS</text>
<text x="144.3" y="212.2">6 - (22x65) SLOTS</text>
<text x="310.5" y="214.5">213</text>
<text x="319.7" y="212.5">242</text>
<text x="352.7" y="279.5">CHECKED BY</text>
<text x="367" y="279.6">A.A</text>
<text x="381.8" y="279.7">SCALE</text>
<text x="352.7" y="285.7">DATE</text>
<text x="367.7" y="285.9">A.A</text>
<text x="381.3" y="285.1">SHEET NO.</text>
</g>
<g font-size="1.4">
<text x="321.6" y="10.9">BILL OF MATERIALS</text>
<text x="342.3" y="10.7">ASSEMBLY POS.</text>
<text x="358.4" y="10.7">3-R4</text>
<text x="371.3" y="10.6">No. Required</text>
<text x="383.8" y="10.6">1</text>
<text x="392" y="10.6">POS. NO.</text>
<text x="399.8" y="10.7">160</text>
<text x="321.7" y="14">POS. NO.</text>
<text x="330" y="14">QTYN.</text>
<text x="339.3" y="13.8">Profile</text>
<text x="351.2" y="13.2">LENGTH</text>
<text x="352.6" y="15">(mm)</text>
<text x="361.7" y="13.2">Material</text>
<text x="374.3" y="13.2">UNIT</text>
<text x="400.8" y="14.4">NOTE</text>
<text x="321.9" y="18.8">160</text>
<text x="321.9" y="21.7">213</text>
<text x="331.6" y="18.9">1</text>
<text x="331.6" y="21.9">1</text>
<text x="351.2" y="18.8">5839.7</text>
<text x="351.2" y="21.8">175.4</text>
<text x="360.2" y="18.8">S235JR</text>
<text x="360.2" y="21.8">S235JR</text>
<text x="371.4" y="18.9">49.40</text>
<text x="371.4" y="21.8">0.50</text>
<text x="384.2" y="18.8">288.48</text>
<text x="384.2" y="21.8">0.50</text>
<text x="391.8" y="18.9">288.48</text>
<text x="391.8" y="21.8">0.50</text>
<text x="321.9" y="24.8">215</text>
<text x="321.9" y="27.7">242</text>
<text x="331.6" y="24.8">2</text>
<text x="331.6" y="27.8">1</text>
<text x="351.2" y="24.8">328.0</text>
<text x="351.2" y="27.8">470.0</text>
<text x="360.2" y="24.8">S235JR</text>
<text x="360.2" y="27.8">S235JR</text>
<text x="371.4" y="24.8">1.72</text>
<text x="371.4" y="27.8">9.96</text>
<text x="384.2" y="24.8">1.72</text>
<text x="384.2" y="27.7">9.96</text>
<text x="391.8" y="24.8">3.43</text>
<text x="391.8" y="27.8">9.96</text>
<text x="321.9" y="30.7">251</text>
<text x="321.9" y="33.6">491</text>
<text x="331.6" y="30.8">1</text>
<text x="331.6" y="33.8">5</text>
<text x="351.2" y="30.7">352.0</text>
<text x="351.2" y="33.7">180.0</text>
<text x="360.2" y="30.7">S235JR</text>
<text x="360.2" y="33.7">S235JR</text>
<text x="371.4" y="30.8">8.29</text>
<text x="371.4" y="33.7">0.92</text>
<text x="384.2" y="30.7">8.29</text>
<text x="384.2" y="33.7">0.92</text>
<text x="391.8" y="30.8">8.29</text>
<text x="391.8" y="33.7">4.59</text>
<text x="321.6" y="39.7">Total Weight</text>
<text x="321.9" y="36.6">501</text>
<text x="331.6" y="36.7">5</text>
<text x="351.2" y="36.7">100.0</text>
<text x="360.2" y="36.6">S235JR</text>
<text x="371.4" y="36.7">0.20</text>
<text x="384.1" y="39.6">316.1</text>
<text x="384.2" y="36.6">0.20</text>
<text x="391.8" y="36.7">0.98</text>
<text x="345.9" y="47.5">EACH</text>
<text x="345.9" y="44.6">BOLT, NUT &amp; WASHERS MATERIAL LIST</text>
<text x="353.7" y="47.5">REMARK</text>
<text x="382.9" y="46.7">UNIT WEIGHT</text>
<text x="395.6" y="47.4">WEIGHT (KG)</text>
<text x="347.1" y="50.4">10</text>
<text x="347.2" y="53.1">10</text>
<text x="353.5" y="50.5">M 20x 55 BOLTS</text>
<text x="353.7" y="53.2">M 20</text>
<text x="360.7" y="53.2">NUTS</text>
<text x="375.2" y="50.6">GR8.8</text>
<text x="375.2" y="53.4">GR8.8</text>
<text x="383.1" y="50.5">191.2</text>
<text x="383.2" y="53.2">59.8</text>
<text x="385.4" y="48.2">KG/1000</text>
<text x="396.1" y="50.4">1.91</text>
<text x="396.1" y="53.2">0.60</text>
<text x="345.7" y="58.9">Total weight</text>
<text x="347.1" y="56">10</text>
<text x="353.8" y="56">M 20</text>
<text x="360.8" y="56">WASHERS</text>
<text x="375.2" y="56.1">GR8.8</text>
<text x="383.2" y="55.9">17.0</text>
<text x="396.1" y="56">0.17</text>
<text x="396.2" y="58.8">2.68</text>
<text x="402.6" y="58.7">(KG)</text>
</g>
<g font-size="1.3">
<text x="352" y="218.3">REV.</text>
<text x="357" y="218.2">DATE</text>
<text x="376.3" y="218.2">DESCRIPTION</text>
<text x="398.7" y="218.2">DRN</text>
<text x="403.4" y="218.2">CHK</text>
<text x="408.2" y="218.3">DSN</text>
<text x="8.6" y="288" transform="rotate(-90 8.6 288)">Tekla structures</text>
</g>
<g font-size="1.2">
<text x="372.9" y="15.2">weight kg/m</text>
<text x="385.7" y="15.9">QTY.</text>
<text x="387.4" y="13.2">weight (kg)</text>
<text x="392.7" y="15.9">TOTAL</text>
<text x="335.5" y="18.8">IPE350-J</text>
<text x="335.5" y="21.8">PL8*82.7</text>
<text x="335.5" y="24.8">PL8*84</text>
<text x="335.5" y="27.8">PL15*180</text>
<text x="335.5" y="30.7">PL15*200</text>
<text x="335.5" y="33.7">PL5*130</text>
<text x="335.5" y="36.7">PL5*100</text>
<text x="395.9" y="39.4">(kg)</text>
</g>
</svg>
